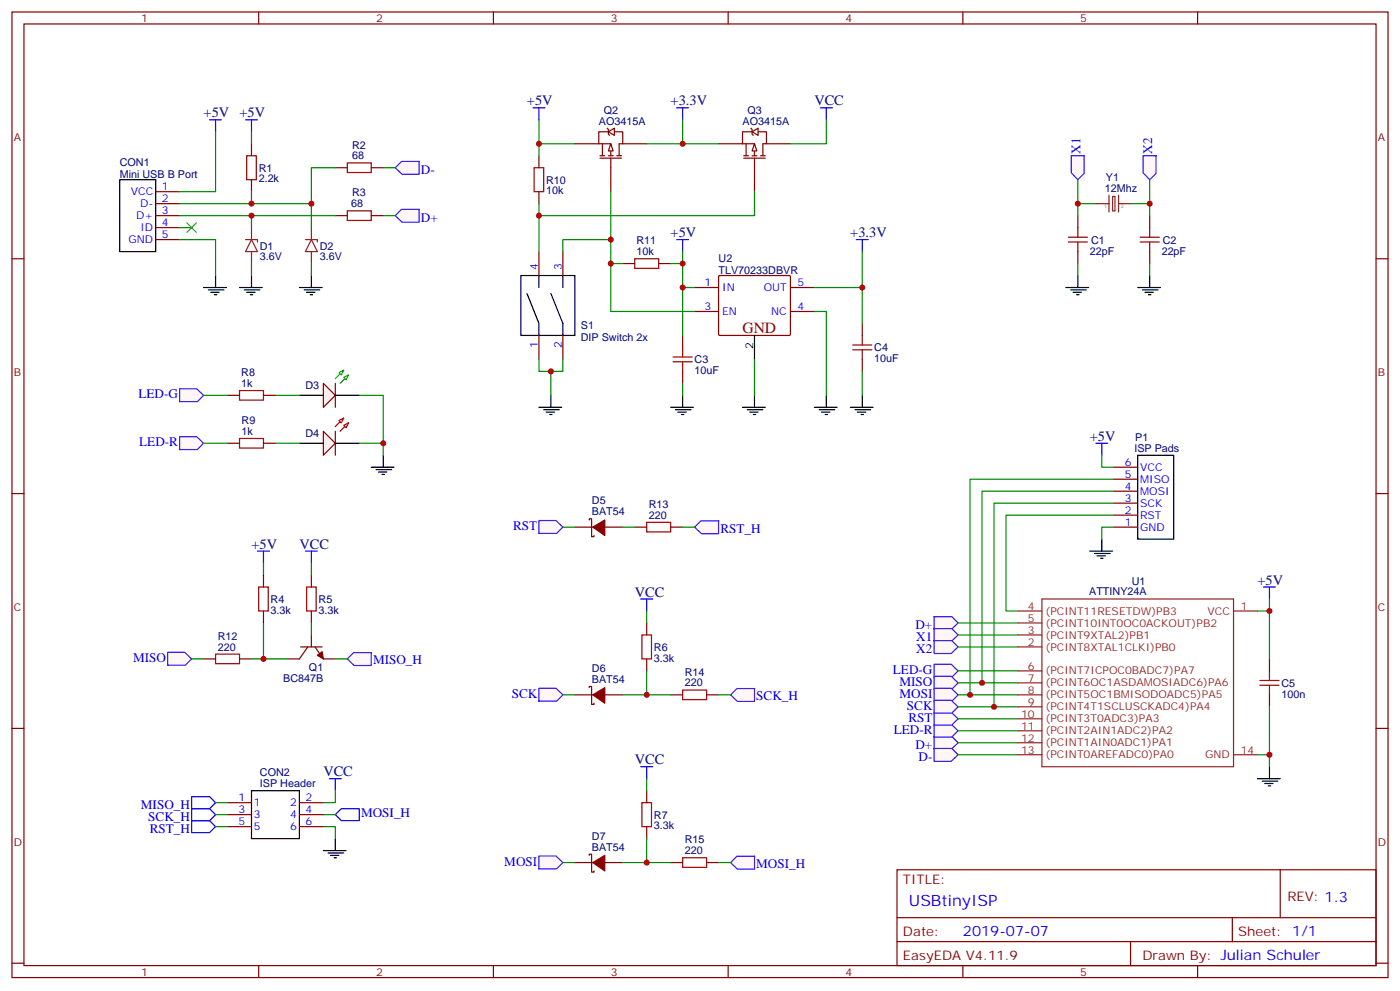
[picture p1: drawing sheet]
<svg xmlns="http://www.w3.org/2000/svg" width="412mm" height="292mm" viewBox="0 0 412 292" stroke-linecap="round" stroke-linejoin="round" font-family="sans-serif">
<g fill="none" stroke="#870000" stroke-width=".35">
<path d="M3.5 3.5h405.4v284.4h-405.4zM7.1 7.1h398.2v277.2h-398.2zM76.2 3.5v3.6M145.3 3.5v3.6M214.5 3.5v3.6M283.6 3.5v3.6M352.8 3.5v3.6M178.9 37.7l.3 .4v1.4l.4 .4M179.2 38.8h-2.8v3.5h3.5v3.6M181 38.8h2.4v3.5h-1v3.6M176.7 46.6h6.4M176.7 45.9h1.5"/>
<path d="M177.4 42.3v3.6M179.2 45.9h1.4M179.9 46.6v2.8M181.7 45.9h1.4M3.5 76.2h3.6M317.5 63.5v3.5M317.5 74.1v3.5M338.7 63.5v3.5M338.7 74.1v3.5M405.3 76.2h3.6M3.5 145.3h3.6M405.3 145.3h3.6"/>
<path d="M3.5 214.5h3.6M405.3 214.5h3.6M264.2 256.1h141.1v28.2h-141.1zM377.1 256.1v14.1M264.2 270.2h141.1M264.2 277.3h141.1M333 277.3v7M363 270.2v7.1M3.5 283.6h3.6M76.2 284.3v3.6M145.3 284.3v3.6M214.5 284.3v3.6"/>
<path d="M283.6 284.3v3.6M352.8 284.3v3.6M405.3 283.6h3.6"/>
</g>
<g fill="none" stroke="#8c2424" stroke-width=".35">
<path d="M322.8 60h3.9M326.7 57.5v4.9M327.7 57.9h.7v4.2h-.7zM329.5 60h3.9M329.5 57.5v4.9M299.9 179.9h7M306.9 176.4h56.5v49.4h-56.5zM363.4 179.9h7M299.9 197.6h7M299.9 190.5h7M299.9 187h7M299.9 183.4h7"/>
<path d="M299.9 211.7h7M299.9 215.2h7M299.9 218.7h7M299.9 208.1h7M299.9 204.6h7M299.9 201.1h7M299.9 222.3h7M363.4 222.3h7"/>
</g>
<path d="M314.7 71.3h5.6M314.7 69.8h5.6M317.5 67v2.8M317.5 71.3v2.8M335.8 71.3h5.7M335.8 69.8h5.7M338.7 67v2.8M338.7 71.3v2.8" fill="none" stroke="#a10000" stroke-width=".35"/>
<g fill="#fff" stroke="#870000" stroke-width=".35">
<path d="M179.9 42.3l.7 2.1h-1.4z"/>
<path d="M179.2 38.8l1.8-1.1v2.2z"/>
</g>
<path d="M221.2 37.7l.3 .4v1.4l.4 .4M221.5 38.8h-2.8v3.5h3.5v3.6M223.3 38.8h2.5v3.5h-1.1v3.6M169.3 42.3h7.1M179.9 49.4v7M183.4 42.3h7.1M219.1 46.6h6.3M219.1 45.9h1.4M219.8 42.3v3.6M221.5 45.9h1.5M222.2 46.6v2.8M224 45.9h1.4" fill="none" stroke="#870000" stroke-width=".35"/>
<g fill="#fff" stroke="#870000" stroke-width=".35">
<path d="M222.2 42.3l.8 2.1h-1.5z"/>
<path d="M221.5 38.8l1.8-1.1v2.2z"/>
</g>
<g fill="none" stroke="#870000" stroke-width=".35">
<path d="M98.8 49.4h3.5M109.4 49.4h3.5M211.7 42.3h7M222.2 49.4v7M225.8 42.3h7M98.8 63.5h3.5M109.4 63.5h3.5M204.6 84.7h7.1M204.6 91.7h7.1M211.7 81.3l.3-.2 20.7 .1 .1 .3v17.1l-.3 .2-20.7-.1-.1-.3zM232.8 84.7h7.1M232.8 91.7h7.1"/>
<path d="M98.8 112.9v7M88.5 190.5h6.4M90.7 190.5l-2.5 3.5h-3.5M91.7 187v3.5M92.8 190.5l2.4 3.5h3.6M190.5 183.4v3.6M190.5 194v3.6M67 236.4h7.1M67 239.9h7.1M88.2 236.4h7M88.2 239.9h7M190.5 232.8v3.6"/>
<path d="M67 243.4h7.1M88.2 243.4h7M190.5 243.4v3.5"/>
</g>
<path d="M222.2 98.8v7M74.1 232.8h14.1v14.1h-14.1z" fill="none" stroke="#000" stroke-width=".35"/>
<path d="M72.3 70.6h1.8M74.1 70.6h1.7v.7M74.1 70.6l1.7 3.5h-3.5zM74.1 67v3.6M74.1 74.1v3.5M90 70.6h1.7M91.7 70.6h1.8v.7M91.7 70.6l1.8 3.5h-3.5zM91.7 67v3.6M91.7 74.1v3.5" fill="none" stroke="#8c2424" stroke-width=".35"/>
<path d="M93.5 193l1.4-1.1 .3 2.1z" fill="#870000" stroke="#870000" stroke-width=".35"/>
<path d="M102.3 48h7.1v2.8h-7.1zM102.3 62.1h7.1v2.8h-7.1zM189.1 187h2.8v7h-2.8zM189.1 236.4h2.8v7h-2.8z" fill="none" stroke="#a10000" stroke-width=".35"/>
<path d="M101.2 109l-2.4 2.5M102.7 110.4l-2.5 2.5" fill="none" stroke="#0f0" stroke-width=".35"/>
<path d="M95.2 112.9l3.6 3.5-3.6 3.5z" fill="#f0f0f0" stroke="#870000" stroke-width=".35"/>
<g fill="#f0f0f0" stroke="#0f0" stroke-width=".35">
<path d="M101.2 111.1l1.5-.7-.7 1.4z"/>
<path d="M99.8 109.7l1.4-.7-.7 1.4z"/>
</g>
<path d="M88.2 116.4h7M98.8 116.4h7" fill="none" stroke="#000" stroke-width=".35"/>
<path d="M101.2 123.1l-2.4 2.5M102.7 124.5l-2.5 2.5" fill="none" stroke="#f00" stroke-width=".35"/>
<path d="M98.8 127v7.1" fill="none" stroke="#870000" stroke-width=".35"/>
<path d="M95.2 127l3.6 3.5-3.6 3.6z" fill="#f0f0f0" stroke="#870000" stroke-width=".35"/>
<g fill="#f0f0f0" stroke="#f00" stroke-width=".35">
<path d="M101.2 125.2l1.5-.7-.7 1.4z"/>
<path d="M99.8 123.8l1.4-.7-.7 1.4z"/>
</g>
<g fill="none" stroke="#000" stroke-width=".35">
<path d="M35.3 52.9h10.6v21.2h-10.6zM60 84.7h6.7M61.4 85.4h4.6M62.1 86.1h2.5M63.1 86.8h.8M63.5 81.1v3.6M70.6 84.7h6.7M72 85.4h4.6M72.7 86.1h2.4M73.7 86.8h.7M74.1 81.1v3.6M88.2 84.7h6.7"/>
<path d="M89.6 85.4h4.6M90.3 86.1h2.5M91.4 86.8h.7M91.7 81.1v3.6M153.5 81.1h15.8v17.7h-15.8zM155.2 86.4l3.5 8.8v3.6M158.7 81.1v3.6M162.3 86.4l3.5 8.8v3.6M165.8 81.1v3.6M314 84.7h6.7M315.4 85.4h4.6M316.1 86.1h2.5"/>
<path d="M317.1 86.8h.8M317.5 81.1v3.6M335.1 84.7h6.7M336.5 85.4h4.6M337.3 86.1h2.4M338.3 86.8h.7M338.7 81.1v3.6M158.7 119.9h6.8M162.3 116.4v3.5M197.6 119.9h6.7M201.1 116.4v3.5M218.7 119.9h6.7"/>
<path d="M222.2 116.4v3.5M239.9 119.9h6.7M243.4 116.4v3.5M250.5 119.9h6.7M254 116.4v3.5M88.2 130.5h7M98.8 130.5h7M160.2 120.6h4.5M160.9 121.4h2.4M161.9 122.1h.7M199 120.6h4.6M199.7 121.4h2.4"/>
<path d="M200.7 122.1h.7M220.1 120.6h4.6M220.8 121.4h2.5M221.9 122.1h.7M241.3 120.6h4.6M242 121.4h2.5M243.1 122.1h.7M251.9 120.6h4.6M252.6 121.4h2.5M253.6 122.1h.8M335.1 134.1h10.6v24.6h-10.6zM370.4 229.3h6.7"/>
<path d="M371.8 230h4.6M372.5 230.7h2.5M373.6 231.4h.7M373.9 225.8v3.5M95.2 250.5h6.8M96.7 251.2h4.5M97.4 251.9h2.4M98.4 252.6h.7M98.8 246.9v3.6"/>
</g>
<g fill="none" stroke="#a10000" stroke-width=".35">
<path d="M72.7 45.9h2.8v7h-2.8zM157.3 49.4h2.9v7h-2.9zM187 76.2h7v2.8h-7zM254 98.8v2.8M70.6 115h7v2.8h-7zM198.3 105.1h5.6M198.3 106.5h5.6M201.1 102.3v2.8M201.1 106.5v2.9M251.2 103h5.6M251.2 101.6h5.6M254 103v2.8"/>
<path d="M70.6 129.1h7v2.8h-7zM190.5 153.8h7.1v2.8h-7.1zM76.2 172.9h2.8v7h-2.8zM90.3 172.9h2.8v7h-2.8zM63.5 192.6h7.1v2.8h-7.1zM373.9 197.6v2.8M201.1 203.2h7v2.8h-7zM371.1 201.8h5.7M371.1 200.4h5.7M373.9 201.8v2.8M201.1 252.6h7v2.8h-7z"/>
</g>
<g fill="none" stroke="#870000" stroke-width=".35">
<path d="M45.9 56.4h7M45.9 60h7M74.1 42.3v3.6M74.1 52.9v3.5M158.7 45.9v3.5M158.7 56.4v3.6M45.9 63.5h7M45.9 67h7M45.9 70.6h7M158.7 74.1v7M165.8 74.1v7M183.4 77.6h3.6"/>
<path d="M194 77.6h3.6M158.7 98.8v7M165.8 98.8v7M201.1 98.8v3.5M254 95.2v3.6M67 116.4h3.6M77.6 116.4h3.5M201.1 109.4v3.5M254 105.8v3.6M67 130.5h3.6M77.6 130.5h3.5M328.1 137.6h7"/>
<path d="M169.3 155.2h5.3M173.6 153.1v-.3h.7v5.2h.7v-.3M178.2 155.2h5.2M187 155.2h3.5M197.6 155.2h3.5M328.1 155.2h7M328.1 151.7h7M328.1 148.2h7M328.1 144.6h7M328.1 141.1h7M77.6 169.3v3.6M77.6 179.9v3.5"/>
<path d="M91.7 169.3v3.6M91.7 179.9v3.5M60 194h3.5M70.6 194h3.5M373.9 194v3.6M169.3 204.6h5.3M173.6 202.5v-.4h.7v5.3h.7v-.3M178.2 204.6h5.2M197.6 204.6h3.5M208.1 204.6h3.6M373.9 204.6v3.5M169.3 254h5.3"/>
<path d="M173.6 251.9v-.4h.7v5.3h.7v-.3M178.2 254h5.2M197.6 254h3.5M208.1 254h3.6"/>
</g>
<g fill="#870000" stroke="#870000" stroke-width=".35">
<path d="M174.6 155.2l3.6-2.1v4.6z"/>
<path d="M174.6 204.6l3.6-2.1v4.6z"/>
<path d="M174.6 254l3.6-2.1v4.6z"/>
</g>
<g fill="none" stroke="#00f" stroke-width=".35">
<path d="M61.7 35.3h3.6M63.5 35.3v3.5M72.3 35.3h3.5M74.1 35.3v3.5M157 31.8h3.5M158.7 31.8v3.5M199.3 31.8h3.5M201.1 31.8v3.5M241.7 31.8h3.5M243.4 31.8v3.5M199.3 70.6h3.5M201.1 70.6v3.5"/>
<path d="M252.2 70.6h3.6M254 70.6v3.5M322.8 130.5h3.5M324.6 130.5v3.6M75.8 162.3h3.6M77.6 162.3v3.5M90 162.3h3.5M91.7 162.3v3.5M372.2 172.9h3.5M373.9 172.9v3.5"/>
</g>
<g fill="#fff7f7" stroke="#420aff" stroke-width=".35">
<path d="M49.4 192.1h5l2 1.9-1.8 1.9h-5.3z"/>
<path d="M158.7 153.3h5.1l2 1.9-1.8 1.9h-5.3z"/>
<path d="M275.1 216.9h5.3l1.8 1.8-2 2h-5z"/>
<path d="M275.1 220.4h5.3l1.8 1.9-2 1.9h-5z"/>
<path d="M275.1 181.6h5.3l1.8 1.8-2 2h-5z"/>
<path d="M336.7 45.9l3.8-.1v5.3l-1.8 1.8-2-2z"/>
<path d="M315.6 45.9l3.8-.1v5.3l-1.9 1.8-1.9-2z"/>
<path d="M275.1 185.1h5.3l1.8 1.9-2 1.9h-5z"/>
<path d="M275.1 188.6h5.3l1.8 1.9-2 1.9h-5z"/>
<path d="M116.4 63.5l1.9-1.9h5.3l-.1 3.8h-5.1z"/>
<path d="M118.3 47.5h5.3l-.1 3.8h-5.1l-2-1.9z"/>
<path d="M275.2 213.3h5l2 1.9-1.8 1.8h-5.3z"/>
<path d="M275.2 209.7h5l2 2-1.8 1.8h-5.3z"/>
<path d="M275.2 195.6h5l2 2-1.8 1.8h-5.3z"/>
</g>
<path d="M109.4 137.6h6.7M110.8 138.3h4.6M111.5 139h2.4M112.5 139.7h.7M112.9 134.1v3.5M324.6 158.7v3.6M321 162.3h6.7M322.4 163h4.6M323.1 163.7h2.5M324.2 164.4h.7" fill="none" stroke="#000" stroke-width=".35"/>
<g fill="#fff7f7" stroke="#420aff" stroke-width=".35">
<path d="M52.9 128.6h5l2.1 1.9-1.9 1.9h-5.3z"/>
<path d="M52.9 114.5h5l2.1 1.9-1.9 1.9h-5.3z"/>
<path d="M275.2 199.1h5l2 2-1.8 1.8h-5.3z"/>
<path d="M275.2 202.7h5l2 1.9-1.8 1.9h-5.3z"/>
<path d="M275.2 206.2h5l2 1.9-1.8 1.9h-5.3z"/>
</g>
<path d="M56.4 238.1h5.3l1.8 1.8-1.8 1.8h-5.3zM56.4 234.6h5.3l1.8 1.8-1.8 1.7h-5.3zM97 229.3h3.5M98.8 239.9l1.7-1.8h5.3v3.6h-5.3zM98.8 229.3v3.5M56.4 241.7h5.3l1.8 1.7-1.8 1.8h-5.3z" fill="none" stroke="#00f" stroke-width=".35"/>
<g fill="#fff7f7" stroke="#420aff" stroke-width=".35">
<path d="M102.3 194l1.9-1.8h5.2v3.8h-5.1z"/>
<path d="M204.6 155.2l1.9-1.8h5.3l-.1 3.8h-5.1z"/>
<path d="M158.7 202.7h5.1l2 1.9-1.8 1.9h-5.3z"/>
<path d="M215.2 204.6l1.8-1.8h5.3l-.1 3.8h-5z"/>
<path d="M158.7 252.1h5.1l2 1.9-1.8 1.9h-5.3z"/>
<path d="M215.2 254l1.8-1.9h5.3l-.1 3.8h-5z"/>
</g>
<path d="M188.7 176.4h3.6M190.5 176.4v3.5M188.7 225.8h3.6M190.5 225.8v3.5" fill="none" stroke="#00f" stroke-width=".35"/>
<g fill="none" stroke="#008700" stroke-width=".35">
<path d="M63.5 38.8v17.6h-10.6M74.1 38.8v3.5M158.7 35.3v7h10.6M201.1 35.3v7M243.4 35.3v7h-10.6M74.1 56.4v3.6M91.7 60v7M98.8 49.4h-7.1v10.6h-38.8M112.9 49.4h3.5M158.7 42.3v3.6M158.7 60v3.5M179.9 56.4v14.2h-14.1v3.5"/>
<path d="M190.5 42.3h21.2M222.2 56.4v7.1h-63.5v10.6M317.5 52.9v7.1M322.8 60h-5.3v3.5M333.4 60h5.3v3.5M338.7 52.9v7.1M52.9 70.6h10.6v10.5M52.9 63.5h21.2v3.5M52.9 67h3.5M74.1 77.6v3.5M74.1 63.5h24.7M91.7 77.6v3.5"/>
<path d="M112.9 63.5h3.5M179.9 70.6v21.1h24.7M179.9 77.6h3.5M197.6 77.6h3.5M201.1 74.1v10.6h3.5M254 74.1v10.6h-14.1M317.5 77.6v3.5M338.7 77.6v3.5M201.1 84.7v14.1M239.9 91.7h3.5v24.7M254 84.7v10.5M60 116.4h7"/>
<path d="M81.1 116.4h7.1M105.8 116.4h7.1v14.1M158.7 105.8v3.6h3.6v7M165.8 105.8v3.6h-3.5M201.1 112.9v3.5M222.2 105.8v10.6M254 109.4v7M60 130.5h7M81.1 130.5h7.1M105.8 130.5h7.1v3.6M324.6 134.1v3.5h3.5M165.8 155.2h3.5"/>
<path d="M183.4 155.2h3.6M201.1 155.2h3.5M328.1 151.7h-31.8v28.2h3.6M328.1 148.2h-35.3v59.9M328.1 141.1h-42.3v63.5M328.1 144.6h-38.8v56.5M328.1 155.2h-3.5v3.5M77.6 165.8v3.5M91.7 165.8v3.5M190.5 179.9v3.5M373.9 176.4v3.5h-3.5M373.9 179.9v14.1"/>
<path d="M56.4 194h3.6M74.1 194h10.6M77.6 183.4v10.6M91.7 183.4v3.6M98.8 194h3.5M190.5 197.6v7M282.2 183.4h17.7M282.2 187h17.7M282.2 190.5h17.7M282.2 197.6h17.7M165.8 204.6h3.5M183.4 204.6h14.2"/>
<path d="M211.7 204.6h3.5M282.2 218.7h17.7M282.2 211.7h17.7M282.2 215.2h17.7M282.2 208.1h17.7M282.2 204.6h17.7M282.2 201.1h17.7M373.9 208.1v14.2M63.5 239.9h3.5M63.5 236.4h3.5M95.2 239.9h3.6M98.8 232.8v3.6h-3.6"/>
<path d="M190.5 229.3v3.5M282.2 222.3h17.7M370.4 222.3h3.5v3.5M63.5 243.4h3.5M95.2 243.4h3.6v3.5M165.8 254h3.5M183.4 254h14.2M190.5 246.9v7.1M211.7 254h3.5"/>
</g>
<g fill="#c00">
<circle cx="190.5" cy="254" r=".88"/>
<circle cx="201.1" cy="42.3" r=".88"/>
<circle cx="74.1" cy="63.5" r=".88"/>
<circle cx="158.8" cy="42.3" r=".88"/>
<circle cx="158.8" cy="63.5" r=".88"/>
<circle cx="162.3" cy="109.4" r=".88"/>
<circle cx="254" cy="84.7" r=".88"/>
<circle cx="201.1" cy="77.6" r=".88"/>
<circle cx="179.9" cy="70.6" r=".88"/>
<circle cx="179.9" cy="77.6" r=".88"/>
<circle cx="201.1" cy="84.7" r=".88"/>
<circle cx="338.7" cy="60" r=".88"/>
<circle cx="317.5" cy="60" r=".88"/>
<circle cx="112.9" cy="130.5" r=".88"/>
<circle cx="292.8" cy="208.1" r=".88"/>
<circle cx="285.8" cy="204.6" r=".88"/>
<circle cx="289.3" cy="201.1" r=".88"/>
<circle cx="373.9" cy="179.9" r=".88"/>
<circle cx="373.9" cy="222.2" r=".88"/>
<circle cx="77.6" cy="194" r=".88"/>
<circle cx="190.5" cy="204.6" r=".88"/>
<circle cx="74.1" cy="60" r=".88"/>
<circle cx="91.7" cy="60" r=".88"/>
</g>
<path d="M55 65.6l2.9 2.8M57.9 65.6l-2.9 2.8" fill="none" stroke="#3c3" stroke-width=".35"/>
<text font-size="4.6" fill="#800" x="218.7" y="98.1">GND</text>
<text font-size="4.6" fill="#00f" x="267.8" y="266.7">USBtinyISP</text>
<g font-size="4.2" fill="#000080">
<text x="60" y="34.6">+5V</text>
<text x="70.6" y="34.6">+5V</text>
<text x="155.2" y="31">+5V</text>
<text x="197.6" y="31">+3.3V</text>
<text x="239.9" y="31">VCC</text>
<text x="197.6" y="69.8">+5V</text>
<text x="250.5" y="69.8">+3.3V</text>
<text x="321" y="129.8">+5V</text>
<text x="74.1" y="161.6">+5V</text>
<text x="88.2" y="161.6">VCC</text>
<text x="370.4" y="172.2">+5V</text>
<text x="187" y="175.7">VCC</text>
<text x="187" y="225.1">VCC</text>
<text x="95.2" y="228.6">VCC</text>
</g>
<text font-size="4.2" fill="#00f" x="283.6" y="275.5">2019-07-07</text>
<g font-size="3.9" fill="#00f">
<text x="318.3" y="45.3" transform="rotate(-90 318.3 45.3)">X1</text>
<text x="339.4" y="45.3" transform="rotate(-90 339.4 45.3)">X2</text>
<text x="124" y="51.2">D-</text>
<text x="124" y="65.3">D+</text>
<text x="40.8" y="117.3">LED-G</text>
<text x="41" y="131.4">LED-R</text>
<text x="151.2" y="156.1">RST</text>
<text x="212.2" y="156.8">RST_H</text>
<text x="269.7" y="185.2">D+</text>
<text x="269.9" y="188.9">X1</text>
<text x="39.2" y="194.9">MISO</text>
<text x="109.9" y="195.6">MISO_H</text>
<text x="269.9" y="192.4">X2</text>
<text x="263" y="198.4">LED-G</text>
<text x="265" y="202">MISO</text>
<text x="150.7" y="205.5">SCK</text>
<text x="222.8" y="206.2">SCK_H</text>
<text x="265" y="205.5">MOSI</text>
<text x="267.1" y="209">SCK</text>
<text x="267.6" y="212.5">RST</text>
<text x="263.3" y="216.1">LED-R</text>
<text x="269.7" y="220.5">D+</text>
<text x="270.6" y="224">D-</text>
<text x="41.5" y="238.1">MISO_H</text>
<text x="43.7" y="241.7">SCK_H</text>
<text x="44.1" y="245.2">RST_H</text>
<text x="106.4" y="240.6">MOSI_H</text>
<text x="148.6" y="254.9">MOSI</text>
<text x="222.8" y="255.6">MOSI_H</text>
</g>
<g font-size="3.9" fill="#800">
<text x="266" y="260.4">TITLE:</text>
<text x="379.2" y="265.3">REV: 1.3</text>
<text x="266" y="275.5">Date:</text>
<text x="364.8" y="275.5">Sheet: 1/1</text>
<text x="266" y="282.6">EasyEDA V4.11.9</text>
<text x="336.5" y="282.6">Drawn By: Julian Schuler</text>
</g>
<g font-size="3.2" fill="#800">
<text x="41.6" y="6.5">1</text>
<text x="110.8" y="6.5">2</text>
<text x="179.9" y="6.5">3</text>
<text x="249.1" y="6.5">4</text>
<text x="318.2" y="6.5">5</text>
<text x="4.1" y="41.6">A</text>
<text x="405.9" y="41.6">A</text>
<text x="4.1" y="110.8">B</text>
<text x="405.9" y="110.8">B</text>
<text x="4.1" y="179.9">C</text>
<text x="405.9" y="179.9">C</text>
<text x="4.1" y="249.1">D</text>
<text x="405.9" y="249.1">D</text>
<text x="41.6" y="287.3">1</text>
<text x="110.8" y="287.3">2</text>
<text x="179.9" y="287.3">3</text>
<text x="249.1" y="287.3">4</text>
<text x="318.2" y="287.3">5</text>
</g>
<g font-size="3.2" fill="#000080">
<text x="177.9" y="33.5">Q2</text>
<text x="220.2" y="33.4">Q3</text>
<text x="176.4" y="36.7">AO3415A</text>
<text x="218.7" y="36.7">AO3415A</text>
<text x="103.7" y="46.9">68</text>
<text x="103.7" y="43.7">R2</text>
<text x="35.3" y="52.4">Mini USB B Port</text>
<text x="35.3" y="48.8">CON1</text>
<text x="76.2" y="53.7">2.2k</text>
<text x="76.2" y="50.5">R1</text>
<text x="325.8" y="53.3">Y1</text>
<text x="103.7" y="57.8">R3</text>
<text x="160.9" y="57.2">10k</text>
<text x="160.9" y="54.1">R10</text>
<text x="325.4" y="56.4">12Mhz</text>
<text x="103.4" y="61">68</text>
<text x="187.5" y="72">R11</text>
<text x="321.4" y="71.8">C1</text>
<text x="342.5" y="71.8">C2</text>
<text x="76.6" y="76.7">3.6V</text>
<text x="76.6" y="73.5">D1</text>
<text x="94.2" y="76.7">3.6V</text>
<text x="94.2" y="73.5">D2</text>
<text x="187.5" y="75.1">10k</text>
<text x="211.7" y="77.1">U2</text>
<text x="321" y="75">22pF</text>
<text x="342.2" y="75">22pF</text>
<text x="211.7" y="80.7">TLV70233DBVR</text>
<text x="171.1" y="100.4">DIP Switch 2x</text>
<text x="171.1" y="96.9">S1</text>
<text x="204.6" y="107">C3</text>
<text x="257.5" y="106.7">10uF</text>
<text x="257.5" y="103.5">C4</text>
<text x="71.1" y="113.9">1k</text>
<text x="71.1" y="110.8">R8</text>
<text x="204.6" y="110.2">10uF</text>
<text x="90" y="114.5">D3</text>
<text x="71.2" y="124.9">R9</text>
<text x="71.2" y="128.1">1k</text>
<text x="90" y="128.7">D4</text>
<text x="334.4" y="129.8">P1</text>
<text x="334.2" y="133">ISP Pads</text>
<text x="174.4" y="148.5">D5</text>
<text x="191.1" y="149.5">R13</text>
<text x="174.4" y="151.7">BAT54</text>
<text x="191.1" y="152.8">220</text>
<text x="333.4" y="172.2">U1</text>
<text x="79.7" y="177.5">R4</text>
<text x="93.8" y="177.5">R5</text>
<text x="320.8" y="175.3">ATTINY24A</text>
<text x="79.7" y="180.7">3.3k</text>
<text x="93.8" y="180.7">3.3k</text>
<text x="64.1" y="191.6">220</text>
<text x="64.1" y="188.3">R12</text>
<text x="192.6" y="191.6">R6</text>
<text x="91" y="197.4">Q1</text>
<text x="174.4" y="197.9">D6</text>
<text x="192.6" y="194.8">3.3k</text>
<text x="83.4" y="200.9">BC847B</text>
<text x="174.4" y="201.1">BAT54</text>
<text x="201.7" y="202.1">220</text>
<text x="201.7" y="198.9">R14</text>
<text x="377.5" y="202.2">C5</text>
<text x="377.5" y="205.4">100n</text>
<text x="76.6" y="231.8">ISP Header</text>
<text x="76.6" y="228.5">CON2</text>
<text x="192.6" y="244.2">3.3k</text>
<text x="192.6" y="241">R7</text>
<text x="174.4" y="250.5">BAT54</text>
<text x="174.4" y="247.3">D7</text>
<text x="201.7" y="251.5">220</text>
<text x="201.7" y="248.3">R15</text>
</g>
<g font-size="3.2" fill="#00f">
<text x="38.6" y="57.5">VCC</text>
<text x="47.6" y="56.1">1</text>
<text x="47.6" y="59.6">2</text>
<text x="40.1" y="64.6">D+</text>
<text x="41.3" y="61">D-</text>
<text x="47.6" y="63.1">3</text>
<text x="37.9" y="71.6">GND</text>
<text x="41.4" y="68.1">ID</text>
<text x="47.6" y="66.7">4</text>
<text x="47.6" y="70.2">5</text>
<text x="158.4" y="79.4" transform="rotate(-90 158.4 79.4)">4</text>
<text x="165.5" y="79.4" transform="rotate(-90 165.5 79.4)">3</text>
<text x="207.5" y="84.3">1</text>
<text x="212.7" y="85.7">IN</text>
<text x="225" y="85.7">OUT</text>
<text x="234.9" y="84.3">5</text>
<text x="207.5" y="91.4">3</text>
<text x="212.7" y="92.8">EN</text>
<text x="227.2" y="92.8">NC</text>
<text x="234.9" y="91.4">4</text>
<text x="158.4" y="102.6" transform="rotate(-90 158.4 102.6)">1</text>
<text x="165.5" y="102.6" transform="rotate(-90 165.5 102.6)">2</text>
<text x="331.4" y="137.2">6</text>
<text x="331.4" y="140.8">5</text>
<text x="335.8" y="142.2">MISO</text>
<text x="335.8" y="138.6">VCC</text>
<text x="331.4" y="147.8">3</text>
<text x="331.4" y="144.3">4</text>
<text x="335.8" y="149.2">SCK</text>
<text x="335.8" y="145.7">MOSI</text>
<text x="331.4" y="154.9">1</text>
<text x="331.4" y="151.3">2</text>
<text x="335.8" y="152.8">RST</text>
<text x="335.8" y="156.3">GND</text>
<text x="70.3" y="236">1</text>
<text x="70.3" y="239.5">3</text>
<text x="74.8" y="237.4">1</text>
<text x="85.5" y="237.4">2</text>
<text x="90" y="236">2</text>
<text x="90" y="239.5">4</text>
<text x="70.3" y="243.1">5</text>
<text x="74.8" y="240.9">3</text>
<text x="74.8" y="244.5">5</text>
<text x="85.5" y="240.9">4</text>
<text x="85.5" y="244.5">6</text>
<text x="90" y="243.1">6</text>
</g>
<text font-size="3.2" x="221.9" y="102.9" transform="rotate(-90 221.9 102.9)">2</text>
<g font-size="3.2" fill="#8d2323">
<text x="302.8" y="179.6">4</text>
<text x="365.5" y="179.6">1</text>
<text x="302.8" y="183.1">5</text>
<text x="308" y="184.5">(PCINT10INT0OC0ACKOUT)PB2</text>
<text x="308" y="181">(PCINT11RESETDW)PB3</text>
<text x="355.7" y="181">VCC</text>
<text x="302.8" y="190.1">2</text>
<text x="302.8" y="186.6">3</text>
<text x="308" y="191.6">(PCINT8XTAL1CLKI)PB0</text>
<text x="308" y="188">(PCINT9XTAL2)PB1</text>
<text x="302.8" y="197.2">6</text>
<text x="302.8" y="200.7">7</text>
<text x="308" y="202.1">(PCINT6OC1ASDAMOSIADC6)PA6</text>
<text x="308" y="198.6">(PCINT7ICPOC0BADC7)PA7</text>
<text x="302.8" y="207.8">9</text>
<text x="302.8" y="204.3">8</text>
<text x="308" y="209.2">(PCINT4T1SCLUSCKADC4)PA4</text>
<text x="308" y="205.7">(PCINT5OC1BMISODOADC5)PA5</text>
<text x="300.8" y="211.3">10</text>
<text x="300.8" y="214.8">11</text>
<text x="308" y="212.7">(PCINT3T0ADC3)PA3</text>
<text x="300.8" y="218.4">12</text>
<text x="300.8" y="221.9">13</text>
<text x="308" y="216.3">(PCINT2AIN1ADC2)PA2</text>
<text x="308" y="219.8">(PCINT1AIN0ADC1)PA1</text>
<text x="365.5" y="221.9">14</text>
<text x="308" y="223.3">(PCINT0AREFADC0)PA0</text>
<text x="355" y="223.3">GND</text>
</g>
<g font-size="1.4" fill="#238d23">
<text x="325.3" y="61.4">1</text>
<text x="330.2" y="61.4">2</text>
</g>
</svg>
